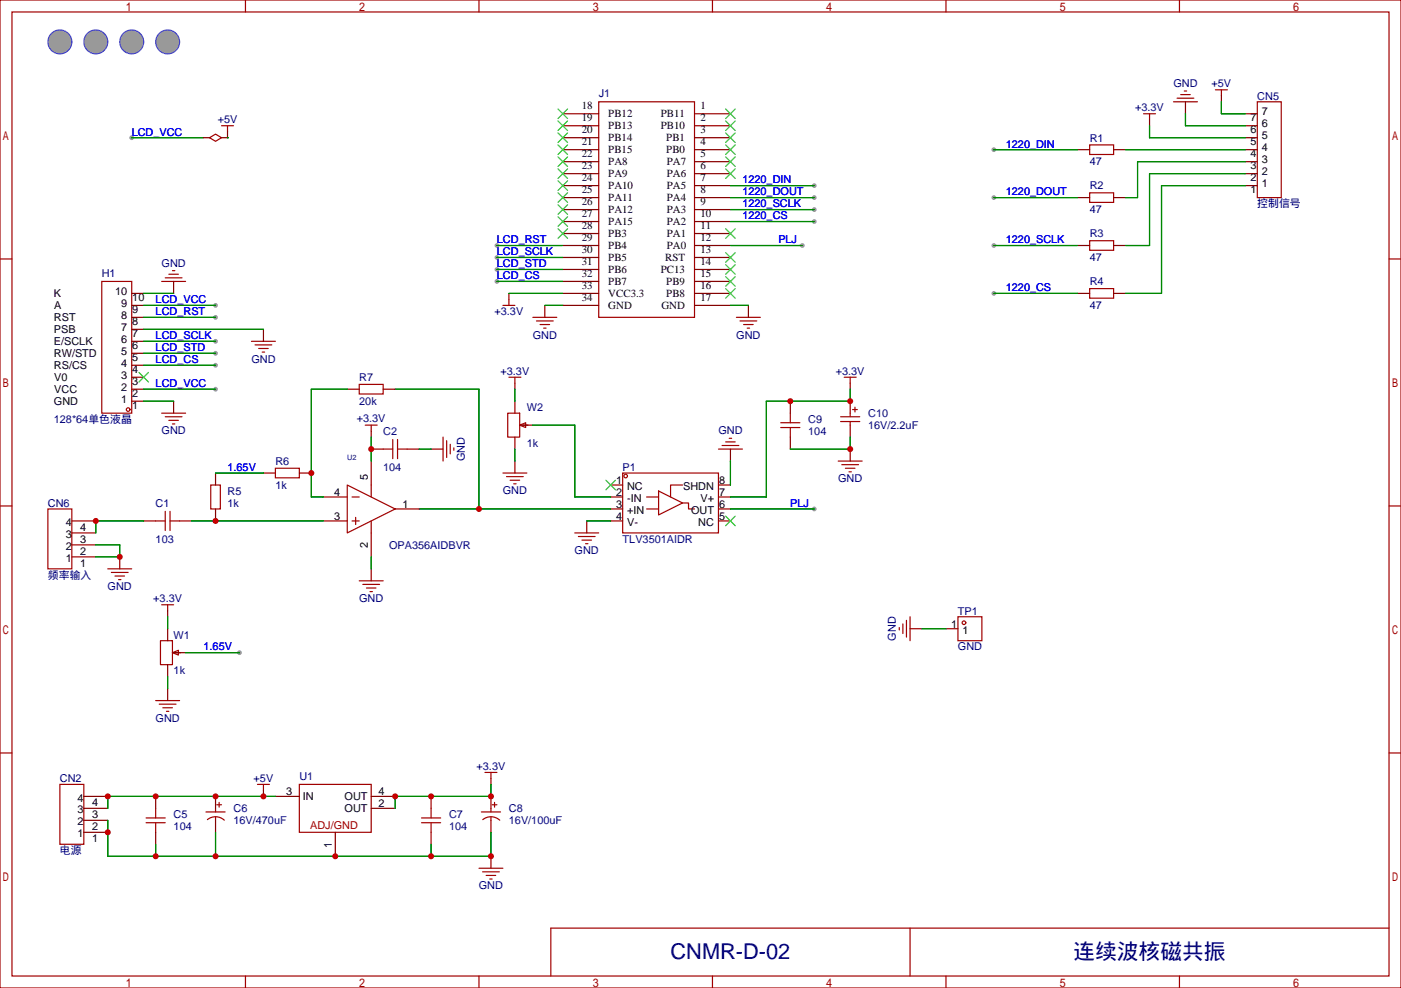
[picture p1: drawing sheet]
<svg xmlns="http://www.w3.org/2000/svg" width="413mm" height="291mm" viewBox="0 0 413 291" stroke-linecap="round" stroke-linejoin="round" font-family="sans-serif">
<g fill="#999">
<circle cx="146.4" cy="72.3" r=".71"/>
<circle cx="146.4" cy="75.8" r=".71"/>
<circle cx="146.4" cy="79.4" r=".71"/>
<circle cx="146.4" cy="82.9" r=".71"/>
<circle cx="63.5" cy="90" r=".71"/>
<circle cx="63.5" cy="93.5" r=".71"/>
<circle cx="63.5" cy="100.5" r=".71"/>
<circle cx="63.5" cy="104.1" r=".71"/>
<circle cx="63.5" cy="107.6" r=".71"/>
<circle cx="63.5" cy="114.7" r=".71"/>
<circle cx="38.8" cy="40.6" r=".71"/>
<circle cx="239.9" cy="149.9" r=".71"/>
<circle cx="236.4" cy="72.3" r=".71"/>
<circle cx="239.9" cy="61.7" r=".71"/>
<circle cx="239.9" cy="65.3" r=".71"/>
<circle cx="239.9" cy="54.7" r=".71"/>
<circle cx="239.9" cy="58.2" r=".71"/>
<circle cx="292.8" cy="58.2" r=".71"/>
<circle cx="292.8" cy="44.1" r=".71"/>
<circle cx="292.8" cy="86.4" r=".71"/>
<circle cx="292.8" cy="72.3" r=".71"/>
<circle cx="70.6" cy="192.3" r=".71"/>
</g>
<g fill="none" stroke="#a10000" stroke-width=".35">
<path d="M65.3 37h3.5M67 37v1.8M176.4 30h28.2v63.5h-28.2zM50.8 79.7h.7M30 82.9h8.8v38.8h-8.8zM47.6 82.9h7.1M48.7 81.8h4.9M49.7 80.8h2.9M148.2 90h3.5M149.9 88.2v1.8M157 93.5h7M158 94.5h5"/>
<path d="M159.1 95.6h2.8M160.2 96.7h.7M217 93.5h7M218 94.5h5M219.1 95.6h2.8M220.1 96.7h.7M74.1 100.5h7M75.1 101.6h5M76.2 102.7h2.8M77.3 103.7h.7M47.6 121.7h7.1M48.7 122.8h4.9"/>
<path d="M49.7 123.8h2.9M50.8 124.9h.7"/>
<circle cx="37.7" cy="120.6" r=".53"/>
</g>
<g fill="none" stroke="#870000" stroke-width=".35">
<path d="M67 38.8v1.8M165.8 33.5h10.6M165.8 37h10.6M204.6 33.5h10.6M204.6 37h10.6M165.8 40.6h10.6M165.8 44.1h10.6M165.8 47.6h10.6M165.8 51.2h10.6M165.8 54.7h10.6M165.8 58.2h10.6M204.6 40.6h10.6"/>
<path d="M204.6 44.1h10.6M204.6 47.6h10.6M204.6 51.2h10.6M204.6 54.7h10.6M204.6 58.2h10.6M165.8 61.7h10.6M165.8 65.3h10.6M165.8 68.8h10.6M165.8 72.3h10.6M165.8 75.8h10.6M165.8 79.4h10.6M204.6 61.7h10.6"/>
<path d="M204.6 65.3h10.6M204.6 68.8h10.6M204.6 72.3h10.6M204.6 75.8h10.6M204.6 79.4h10.6M38.8 86.4h3.5M38.8 90h3.5M38.8 97h3.5M38.8 93.5h3.5M51.2 82.9v3.5M77.6 97v3.5M149.9 86.4v1.8"/>
<path d="M160.5 90v3.5M165.8 82.9h10.6M165.8 86.4h10.6M165.8 90h10.6M204.6 82.9h10.6M204.6 86.4h10.6M204.6 90h10.6M220.5 90v3.5M38.8 118.2h3.5M38.8 114.7h3.5M38.8 111.1h3.5M38.8 107.6h3.5"/>
<path d="M38.8 104.1h3.5M38.8 100.5h3.5M51.2 118.2v3.5"/>
</g>
<g fill="none" stroke="#3c3" stroke-width=".35">
<path d="M164.4 32.1l2.8 2.8M164.4 35.6l2.8 2.9M164.4 39.2l2.8 2.8M167.2 32.1l-2.8 2.8M167.2 35.6l-2.8 2.9M167.2 39.2l-2.8 2.8M213.8 32.1l2.8 2.8M213.8 35.6l2.8 2.9M213.8 39.2l2.8 2.8M216.6 32.1l-2.8 2.8M216.6 35.6l-2.8 2.9M216.6 39.2l-2.8 2.8"/>
<path d="M164.4 42.7l2.8 2.8M164.4 46.2l2.8 2.8M164.4 49.7l2.8 2.9M164.4 53.3l2.8 2.8M164.4 56.8l2.8 2.8M167.2 42.7l-2.8 2.8M167.2 46.2l-2.8 2.8M167.2 49.7l-2.8 2.9M167.2 53.3l-2.8 2.8M167.2 56.8l-2.8 2.8M213.8 42.7l2.8 2.8M213.8 46.2l2.8 2.8"/>
<path d="M213.8 49.7l2.8 2.9M216.6 42.7l-2.8 2.8M216.6 46.2l-2.8 2.8M216.6 49.7l-2.8 2.9M164.4 60.3l2.8 2.8M164.4 63.9l2.8 2.8M164.4 67.4l2.8 2.8M167.2 60.3l-2.8 2.8M167.2 63.9l-2.8 2.8M167.2 67.4l-2.8 2.8M213.8 67.4l2.8 2.8M213.8 74.4l2.8 2.9"/>
<path d="M213.8 78l2.8 2.8M216.6 67.4l-2.8 2.8M216.6 74.4l-2.8 2.9M216.6 78l-2.8 2.8M213.8 81.5l2.8 2.8M213.8 85l2.8 2.8M216.6 81.5l-2.8 2.8M216.6 85l-2.8 2.8M40.9 109.7l2.8 2.8M43.7 109.7l-2.8 2.8"/>
</g>
<g fill="none" stroke="#008700" stroke-width=".35">
<path d="M38.8 40.6h21.2M146.4 72.3h19.4M146.4 75.8h19.4M146.4 79.4h19.4M42.3 86.4h8.9M42.3 90h21.2M42.3 93.5h21.2M42.3 97h35.3M146.4 82.9h19.4M149.9 86.4h15.9M160.5 90h5.3M215.2 90h5.3"/>
<path d="M42.3 118.2h8.9M42.3 100.5h21.2M42.3 104.1h21.2M42.3 107.6h21.2M42.3 114.7h21.2"/>
</g>
<g fill="#999" stroke="#09f" stroke-width=".35">
<circle cx="17.6" cy="12.3" r="3.5"/>
<circle cx="28.2" cy="12.3" r="3.5"/>
<circle cx="38.8" cy="12.3" r="3.5"/>
<circle cx="49.4" cy="12.3" r="3.5"/>
</g>
<g fill="none" stroke="#a10000" stroke-width=".35">
<path d="M0 0h412.7v291h-412.7zM3.5 3.5h405.7v284h-405.7zM72.3 0v3.5M141.1 0v3.5M209.9 0v3.5M278.7 0v3.5M347.5 0v3.5M336.9 33.5h3.5M338.7 33.5v1.8M345.7 30h7.1M346.8 28.9h4.9M347.8 27.9h2.9"/>
<path d="M348.9 26.8h.7M358.1 26.5h3.5M359.8 26.5v1.7M370.4 30h7.1v28.2h-7.1zM61.7 40.6l1.8-1.1 1.8 1.1-1.8 1zM321 42.7h7.1v2.8h-7.1zM321 56.8h7.1v2.8h-7.1zM0 76.3h3.5M321 70.9h7.1v2.8h-7.1zM409.2 76.3h3.5M321 85h7.1v2.8h-7.1zM248.7 111.1h3.5"/>
<path d="M250.5 111.1v1.8M251.9 119.9v1.5M148.2 139.3h7M183.4 139.3h28.3v17.7h-28.3zM211.7 132.3h7M212.7 131.2h5M213.8 130.2h2.8M214.8 129.1h.7M230 125.9h5.7M230 124.5h5.7M232.8 121.7v2.8M232.8 125.9v2.9"/>
<path d="M246.9 135.8h7.1M247.6 122.8h5.7M247.6 124.2h5.7M248 136.9h4.9M249.1 137.9h2.8M250.1 139h.7M250.5 121.7v1.1M250.5 124.2v1M251.2 120.6h1.4M0 149h3.5M102.3 142.9l14.1 7-14.1 7.1zM103.7 146.4h2.1"/>
<path d="M103.7 153.5h2.1M104.8 152.4v2.1M109.4 142.9v3.5M109.4 153.5v3.5M149.2 140.4h5M150.3 141.5h2.8M151.3 142.5h.7M169.3 157h7.1M170.4 158h4.9M171.4 159.1h2.9M190.5 146.4h3.5M190.5 149.9h3.5"/>
<path d="M194 144.6l7.1 3.6-7.1 3.5zM201.1 148.2h1.7v1.7h1.8M201.1 142.9h-3.5v3.5M409.2 149h3.5M172.5 160.2h.7M0 221.8h3.5M17.6 231.1h7.1v17.6h-7.1zM45.9 238.1v2.8M60.7 239.2h5.6M63.5 238.1v1.1M63.9 237.1h1.4M64.6 236.4v1.4"/>
<path d="M75.8 231.1h3.6M77.6 231.1v1.7M88.2 231.1h21.2v14.1h-21.2zM127 238.1v2.8M141.8 239.2h5.7M142.9 227.5h3.5M144.6 227.5v1.8M144.6 238.1v1.1M145 237.1h1.4M145.7 236.4v1.4M409.2 221.8h3.5M43 242.4h5.7"/>
<path d="M43 240.9h5.7M45.9 242.4v2.8M61.1 241.4a3.8 3.8 0 0 1 5 .2M63.5 240.6v1.1M124.2 242.4h5.6M124.2 240.9h5.6M127 242.4v2.8M141.1 255.8h7.1M142.2 256.8h4.9M142.2 241.4a3.8 3.8 0 0 1 5 .2M143.2 257.9h2.8M144.3 258.9h.7"/>
<path d="M144.6 240.6v1.1M268.1 273.4v14.1M409.2 273.4h-246.9v14.1M72.3 287.5v3.5M141.1 287.5v3.5M209.9 287.5v3.5M278.7 287.5v3.5M347.5 287.5v3.5"/>
<circle cx="184.3" cy="140.2" r=".53"/>
</g>
<g fill="none" stroke="#870000" stroke-width=".35">
<path d="M338.7 35.3v1.7M349.2 30v3.5M359.8 28.2v1.8M366.9 37h3.5M366.9 33.5h3.5M60 40.6h1.7M65.3 40.6h1.7M317.5 44.1h3.5M317.5 58.2h3.5M328.1 44.1h3.5M328.1 58.2h3.5M366.9 54.7h3.5"/>
<path d="M366.9 51.2h3.5M366.9 47.6h3.5M366.9 44.1h3.5M366.9 40.6h3.5M317.5 72.3h3.5M328.1 72.3h3.5M317.5 86.4h3.5M328.1 86.4h3.5M232.8 118.2v3.5M250.5 112.9v1.8M250.5 118.2v3.5M109.4 135.8v7.1"/>
<path d="M151.7 135.8v3.5M215.2 132.3v3.5M232.8 128.8v3.5M250.5 125.2v3.6M250.5 132.3v3.5M95.2 146.4h7.1M95.2 153.5h7.1M109.4 157v7M116.4 149.9h7.1M172.9 153.5v3.5M179.9 142.9h3.5M179.9 146.4h3.5"/>
<path d="M179.9 149.9h3.5M179.9 153.5h3.5M211.7 142.9h3.5M211.7 146.4h3.5M211.7 149.9h3.5M211.7 153.5h3.5M24.7 234.6h7M24.7 238.1h7M45.9 234.6v3.5M63.5 234.6v3.5M77.6 232.8v1.8M81.1 234.6h7.1"/>
<path d="M109.4 234.6h7M109.4 238.1h7M127 234.6v3.5M144.6 229.3v1.8M144.6 234.6v3.5M24.7 245.2h7M24.7 241.7h7M45.9 245.2v3.5M63.5 241.7v3.5M98.8 245.2v7M127 245.2v3.5M144.6 241.7v3.5"/>
<path d="M144.6 252.2v3.6"/>
</g>
<g fill="none" stroke="#008700" stroke-width=".35">
<path d="M338.7 37v3.6h28.2M349.2 33.5v3.5h17.7M359.8 30v3.5h7.1M215.2 54.7h24.7M215.2 58.2h24.7M292.8 58.2h24.7M292.8 44.1h24.7M331.6 44.1h35.3M366.9 51.2h-28.2v21.1h-7.1M366.9 54.7h-24.7v31.7h-10.6M366.9 47.6h-31.8v10.6h-3.5M215.2 72.3h21.2"/>
<path d="M215.2 61.7h24.7M215.2 65.3h24.7M292.8 72.3h24.7M292.8 86.4h24.7M116.4 114.7h24.7v35.2M250.5 114.7v3.5h-24.7v28.2h-10.6M215.2 135.8v7.1M250.5 128.8v3.5h-17.7M123.5 149.9h56.4M172.9 153.5h7M215.2 149.9h24.7M81.1 234.6h-49.4v3.5"/>
<path d="M144.6 231.1v3.5h-28.2v3.5M31.7 241.7v10.5h112.9v-7M45.9 248.7v3.5M63.5 245.2v7M127 248.7v3.5"/>
</g>
<path d="M178.5 141.5l2.8 2.8M181.3 141.5l-2.8 2.8M213.8 152l2.8 2.9M216.6 152l-2.8 2.9" fill="none" stroke="#3c3" stroke-width=".35"/>
<circle cx="67" cy="40.6" r=".18" fill="#008700"/>
<g fill="none" stroke="#a10000" stroke-width=".35">
<path d="M105.8 113.2h7.1v2.9h-7.1zM149.9 111.1h3.6M151.7 111.1v1.8M81.1 137.9h7.1v2.9h-7.1zM107.6 125.2h3.5M109.4 125.2v1.8M112.9 132.3h2.8M115.7 129.5v5.6M117.1 132.3h2.8M117.1 129.5v5.6M130.5 128.8v7M131.6 129.8v5"/>
<path d="M132.6 130.9v2.8M133.7 131.9v.7M149.6 121.7h3.5v7.1h-3.5zM153.1 125.2l1.8-.7v1.4zM153.8 125.2h1.8M14.1 149.9h7.1v17.7h-7.1zM45.9 153.5h2.8M48.7 150.6v5.7M50.1 153.5h2.8M50.1 150.6v5.7M62.1 142.9h2.8v7h-2.8zM31.7 167.6h7.1"/>
<path d="M32.8 168.6h4.9M33.9 169.7h2.8M34.9 170.7h.7M47.6 178.2h3.6M49.4 178.2v1.7M105.8 171.1h7.1M106.9 172.2h4.9M107.9 173.2h2.9M109 174.3h.7M47.3 188.7h3.5v7.1h-3.5zM50.8 192.3l1.8-.7v1.4zM51.5 192.3h1.8"/>
<path d="M264.9 184.9v.7M266 183.8v2.8M267.1 182.7v5M268.1 181.7v7M282.2 181.7h7.1v7h-7.1zM45.9 206.4h7M46.9 207.4h5M48 208.5h2.8M49 209.5h.7"/>
<circle cx="284" cy="183.4" r=".53"/>
</g>
<g fill="none" stroke="#870000" stroke-width=".35">
<path d="M102.3 114.7h3.5M112.9 114.7h3.5M151.7 112.9v1.8M151.7 118.2v3.5M63.5 139.3v3.6M77.6 139.3h3.5M88.2 139.3h3.5M109.4 127v1.8M109.4 132.3h3.5M119.9 132.3h3.6M127 132.3h3.5M151.7 128.8v3.5"/>
<path d="M153.5 125.2h3.5M21.2 157h7M21.2 153.5h7M42.3 153.5h3.6M52.9 153.5h3.5M63.5 149.9v3.6M21.2 164h7M21.2 160.5h7M35.3 164v3.6M49.4 179.9v1.8M109.4 167.6v3.5M49.4 185.2v3.5"/>
<path d="M49.4 195.8v3.5M51.2 192.3h3.5M268.1 185.2h3.5M278.7 185.2h3.5M49.4 202.8v3.6"/>
</g>
<g fill="none" stroke="#008700" stroke-width=".35">
<path d="M102.3 114.7h-10.6v31.7h3.5M151.7 114.7v3.5M63.5 139.3h14.1M109.4 128.8v7M123.5 132.3h3.5M151.7 132.3v3.5M157 125.2h12.3v21.2h10.6M42.3 153.5h-14.1v3.5M56.4 153.5h38.8M28.2 160.5h7.1v3.5h-7.1M109.4 164v3.6M49.4 181.7v3.5"/>
<path d="M49.4 199.3v3.5M54.7 192.3h15.9M271.6 185.2h7.1"/>
</g>
<g fill="#c00">
<circle cx="77.6" cy="234.6" r=".88"/>
<circle cx="63.5" cy="234.6" r=".88"/>
<circle cx="45.9" cy="234.6" r=".88"/>
<circle cx="31.8" cy="234.6" r=".88"/>
<circle cx="116.4" cy="234.6" r=".88"/>
<circle cx="127" cy="234.6" r=".88"/>
<circle cx="144.6" cy="234.6" r=".88"/>
<circle cx="45.9" cy="252.2" r=".88"/>
<circle cx="63.5" cy="252.2" r=".88"/>
<circle cx="98.8" cy="252.2" r=".88"/>
<circle cx="127" cy="252.2" r=".88"/>
<circle cx="144.6" cy="252.2" r=".88"/>
<circle cx="31.8" cy="245.2" r=".88"/>
<circle cx="232.8" cy="118.2" r=".88"/>
<circle cx="250.5" cy="118.2" r=".88"/>
<circle cx="250.5" cy="132.3" r=".88"/>
<circle cx="141.1" cy="149.9" r=".88"/>
<circle cx="35.3" cy="164" r=".88"/>
<circle cx="28.2" cy="153.5" r=".88"/>
<circle cx="63.5" cy="153.5" r=".88"/>
<circle cx="91.7" cy="139.3" r=".88"/>
<circle cx="109.4" cy="132.3" r=".88"/>
</g>
<g font-size="6.4" fill="#000080">
<text x="197.6" y="282.4">CNMR-D-02</text>
<text x="316.2" y="282.4">连续波核磁共振</text>
</g>
<g font-size="3.2" fill="#000080">
<text x="176.4" y="28.5">J1</text>
<text x="345.7" y="25.7">GND</text>
<text x="356.9" y="25.7">+5V</text>
<text x="370.4" y="29.3">CN5</text>
<text x="334.4" y="32.7">+3.3V</text>
<text x="64.1" y="36.2">+5V</text>
<text x="321" y="41.7">R1</text>
<text x="321" y="48.7">47</text>
<text x="321" y="55.8">R2</text>
<text x="321" y="62.9">47</text>
<text x="370.4" y="61.1">控制信号</text>
<text x="321" y="69.9">R3</text>
<text x="321" y="77">47</text>
<text x="30" y="81.5">H1</text>
<text x="47.6" y="78.6">GND</text>
<text x="321" y="84">R4</text>
<text x="145.7" y="92.7">+3.3V</text>
<text x="321" y="91.1">47</text>
<text x="157" y="99.7">GND</text>
<text x="216.9" y="99.7">GND</text>
<text x="74" y="106.8">GND</text>
<text x="105.8" y="112.2">R7</text>
<text x="147.5" y="110.3">+3.3V</text>
<text x="246.2" y="110.3">+3.3V</text>
<text x="105.8" y="119.3">20k</text>
<text x="15.9" y="124.6">128*64单色液晶</text>
<text x="105.1" y="124.4">+3.3V</text>
<text x="155.2" y="121.1">W2</text>
<text x="238.1" y="124.6">C9</text>
<text x="255.8" y="122.8">C10</text>
<text x="47.6" y="128">GND</text>
<text x="112.9" y="128.1">C2</text>
<text x="155.2" y="131.6">1k</text>
<text x="211.6" y="128">GND</text>
<text x="238.1" y="128.1">104</text>
<text x="255.8" y="126.4">16V/2.2uF</text>
<text x="81.1" y="136.9">R6</text>
<text x="136.9" y="135.9" transform="rotate(-90 136.9 135.9)">GND</text>
<text x="81.1" y="144">1k</text>
<text x="112.9" y="138.7">104</text>
<text x="183.4" y="138.7">P1</text>
<text x="246.9" y="142.1">GND</text>
<text x="14.1" y="149.3">CN6</text>
<text x="45.9" y="149.3">C1</text>
<text x="67" y="145.8">R5</text>
<text x="67" y="149.3">1k</text>
<text x="148.1" y="145.6">GND</text>
<text x="45.9" y="159.9">103</text>
<text x="114.7" y="161.6">OPA356AIDBVR</text>
<text x="183.4" y="159.9">TLV3501AIDR</text>
<text x="169.3" y="163.2">GND</text>
<text x="14.1" y="170.5">频率输入</text>
<text x="31.7" y="173.8">GND</text>
<text x="45.2" y="177.4">+3.3V</text>
<text x="105.8" y="177.4">GND</text>
<text x="282.2" y="181">TP1</text>
<text x="51.2" y="188.1">W1</text>
<text x="263.9" y="188.8" transform="rotate(-90 263.9 188.8)">GND</text>
<text x="282.2" y="191.6">GND</text>
<text x="51.2" y="198.7">1k</text>
<text x="45.8" y="212.6">GND</text>
<text x="140.4" y="226.7">+3.3V</text>
<text x="17.6" y="230.4">CN2</text>
<text x="74.7" y="230.3">+5V</text>
<text x="88.2" y="229.7">U1</text>
<text x="68.8" y="239.2">C6</text>
<text x="149.9" y="239.2">C8</text>
<text x="51.2" y="241">C5</text>
<text x="51.2" y="244.5">104</text>
<text x="68.8" y="242.8">16V/470uF</text>
<text x="132.3" y="241">C7</text>
<text x="132.3" y="244.5">104</text>
<text x="149.9" y="242.8">16V/100uF</text>
<text x="17.6" y="251.6">电源</text>
<text x="141.1" y="262">GND</text>
</g>
<g font-size="3.2">
<text x="171.4" y="32.2">18</text>
<text x="171.4" y="35.7">19</text>
<text x="179.2" y="34.5">PB12</text>
<text x="194.7" y="34.5">PB11</text>
<text x="206.4" y="32.2">1</text>
<text x="206.4" y="35.7">2</text>
<text x="368.5" y="35.8">7</text>
<text x="371.7" y="34">7</text>
<text x="171.4" y="39.2">20</text>
<text x="179.2" y="38">PB13</text>
<text x="179.2" y="41.5">PB14</text>
<text x="194.7" y="38">PB10</text>
<text x="196.3" y="41.5">PB1</text>
<text x="206.4" y="39.2">3</text>
<text x="368.5" y="39.3">6</text>
<text x="371.7" y="41">5</text>
<text x="371.7" y="37.5">6</text>
<text x="171.4" y="42.7">21</text>
<text x="171.4" y="46.3">22</text>
<text x="179.2" y="45.1">PB15</text>
<text x="196.3" y="45.1">PB0</text>
<text x="206.4" y="42.7">4</text>
<text x="206.4" y="46.3">5</text>
<text x="368.5" y="46.3">4</text>
<text x="368.5" y="42.8">5</text>
<text x="371.7" y="44.6">4</text>
<text x="171.4" y="49.8">23</text>
<text x="171.4" y="53.3">24</text>
<text x="179.2" y="48.6">PA8</text>
<text x="179.2" y="52.1">PA9</text>
<text x="196.4" y="48.6">PA7</text>
<text x="196.4" y="52.1">PA6</text>
<text x="206.4" y="49.8">6</text>
<text x="206.4" y="53.3">7</text>
<text x="368.5" y="53.4">2</text>
<text x="368.5" y="49.9">3</text>
<text x="371.7" y="51.6">2</text>
<text x="371.7" y="48.1">3</text>
<text x="171.4" y="56.9">25</text>
<text x="179.2" y="55.6">PA10</text>
<text x="179.2" y="59.2">PA11</text>
<text x="196.4" y="55.6">PA5</text>
<text x="196.4" y="59.2">PA4</text>
<text x="206.4" y="56.9">8</text>
<text x="368.5" y="56.9">1</text>
<text x="371.7" y="55.2">1</text>
<text x="171.4" y="60.4">26</text>
<text x="171.4" y="63.9">27</text>
<text x="179.2" y="62.7">PA12</text>
<text x="196.4" y="62.7">PA3</text>
<text x="206.4" y="60.4">9</text>
<text x="206.4" y="63.9">10</text>
<text x="171.4" y="67.4">28</text>
<text x="171.4" y="71">29</text>
<text x="179.2" y="66.2">PA15</text>
<text x="179.2" y="69.8">PB3</text>
<text x="196.4" y="66.2">PA2</text>
<text x="196.4" y="69.8">PA1</text>
<text x="206.4" y="67.4">11</text>
<text x="206.4" y="71">12</text>
<text x="171.4" y="74.5">30</text>
<text x="179.2" y="73.3">PB4</text>
<text x="179.2" y="76.8">PB5</text>
<text x="196" y="76.8">RST</text>
<text x="196.4" y="73.3">PA0</text>
<text x="206.4" y="74.5">13</text>
<text x="171.4" y="78">31</text>
<text x="171.4" y="81.6">32</text>
<text x="179.2" y="80.3">PB6</text>
<text x="179.2" y="83.9">PB7</text>
<text x="194.7" y="80.3">PC13</text>
<text x="196.3" y="83.9">PB9</text>
<text x="206.4" y="78">14</text>
<text x="206.4" y="81.6">15</text>
<text x="15.9" y="87.6">K</text>
<text x="33.9" y="86.9">10</text>
<text x="39" y="88.7">10</text>
<text x="171.4" y="85.1">33</text>
<text x="171.4" y="88.6">34</text>
<text x="179.2" y="87.4">VCC3.3</text>
<text x="196.3" y="87.4">PB8</text>
<text x="206.4" y="85.1">16</text>
<text x="206.4" y="88.6">17</text>
<text x="15.9" y="94.6">RST</text>
<text x="16" y="91.1">A</text>
<text x="35.7" y="94">8</text>
<text x="35.7" y="90.4">9</text>
<text x="39" y="95.7">8</text>
<text x="39" y="92.2">9</text>
<text x="179.2" y="90.9">GND</text>
<text x="194.9" y="90.9">GND</text>
<text x="15.9" y="98.1">PSB</text>
<text x="15.9" y="101.7">E/SCLK</text>
<text x="35.7" y="101">6</text>
<text x="35.7" y="97.5">7</text>
<text x="39" y="99.3">7</text>
<text x="15.9" y="105.2">RW/STD</text>
<text x="35.7" y="104.5">5</text>
<text x="39" y="106.3">5</text>
<text x="39" y="102.8">6</text>
<text x="15.9" y="108.7">RS/CS</text>
<text x="16" y="112.3">V0</text>
<text x="35.7" y="111.6">3</text>
<text x="35.7" y="108.1">4</text>
<text x="39" y="113.4">3</text>
<text x="39" y="109.8">4</text>
<text x="15.9" y="119.3">GND</text>
<text x="16" y="115.8">VCC</text>
<text x="35.7" y="118.7">1</text>
<text x="35.7" y="115.1">2</text>
<text x="39" y="116.9">2</text>
<text x="39" y="120.4">1</text>
<text x="108.4" y="141.4" transform="rotate(-90 108.4 141.4)">5</text>
<text x="181.5" y="142.6">1</text>
<text x="211.8" y="142.6">8</text>
<text x="98.4" y="146.1">4</text>
<text x="118.5" y="149.6">1</text>
<text x="181.5" y="146.1">2</text>
<text x="181.5" y="149.6">3</text>
<text x="184.7" y="144.3">NC</text>
<text x="184.7" y="147.8">-IN</text>
<text x="201.3" y="144.3">SHDN</text>
<text x="206.4" y="147.8">V+</text>
<text x="211.8" y="149.6">6</text>
<text x="211.8" y="146.1">7</text>
<text x="19.4" y="155">4</text>
<text x="98.4" y="153.1">3</text>
<text x="181.5" y="153.1">4</text>
<text x="184.7" y="151.4">+IN</text>
<text x="184.7" y="154.9">V-</text>
<text x="203.6" y="151.4">OUT</text>
<text x="205.7" y="154.9">NC</text>
<text x="211.8" y="153.1">5</text>
<text x="19.4" y="158.5">3</text>
<text x="23.6" y="159.9">3</text>
<text x="23.6" y="156.4">4</text>
<text x="108.4" y="161.6" transform="rotate(-90 108.4 161.6)">2</text>
<text x="19.4" y="165.5">1</text>
<text x="19.4" y="162">2</text>
<text x="23.6" y="167">1</text>
<text x="23.6" y="163.4">2</text>
<text x="280.3" y="184.9">1</text>
<text x="283.5" y="186.7">1</text>
<text x="22.9" y="239.6">3</text>
<text x="22.9" y="236.1">4</text>
<text x="27.1" y="237.5">4</text>
<text x="84.3" y="234.3">3</text>
<text x="89.3" y="235.7">IN</text>
<text x="101.5" y="235.7">OUT</text>
<text x="101.5" y="239.2">OUT</text>
<text x="111.5" y="234.3">4</text>
<text x="111.5" y="237.8">2</text>
<text x="22.9" y="243.2">2</text>
<text x="27.1" y="244.6">2</text>
<text x="27.1" y="241">3</text>
<text x="22.9" y="246.7">1</text>
<text x="27.1" y="248.1">1</text>
<text x="97.8" y="249.8" transform="rotate(-90 97.8 249.8)">1</text>
</g>
<g font-size="3.2" fill="#00f">
<text x="38.8" y="39.9">LCD_VCC</text>
<text x="296.3" y="43.5">1220_DIN</text>
<text x="218.7" y="54">1220_DIN</text>
<text x="218.7" y="57.6">1220_DOUT</text>
<text x="296.3" y="57.6">1220_DOUT</text>
<text x="218.7" y="61.1">1220_SCLK</text>
<text x="218.7" y="64.6">1220_CS</text>
<text x="146.4" y="71.7">LCD_RST</text>
<text x="229.3" y="71.7">PLJ</text>
<text x="296.3" y="71.7">1220_SCLK</text>
<text x="146.4" y="75.2">LCD_SCLK</text>
<text x="146.4" y="78.7">LCD_STD</text>
<text x="146.4" y="82.3">LCD_CS</text>
<text x="45.9" y="89.3">LCD_VCC</text>
<text x="296.3" y="85.8">1220_CS</text>
<text x="45.9" y="92.8">LCD_RST</text>
<text x="45.9" y="99.9">LCD_SCLK</text>
<text x="45.9" y="103.4">LCD_STD</text>
<text x="45.9" y="107">LCD_CS</text>
<text x="45.9" y="114">LCD_VCC</text>
<text x="67" y="138.7">1.65V</text>
<text x="232.8" y="149.3">PLJ</text>
<text x="60" y="191.6">1.65V</text>
</g>
<text font-size="3.2" fill="#a00000" x="91.4" y="244.3">ADJ/GND</text>
<text font-size="2.2" fill="#000080" x="102.3" y="135.4">U2</text>
</svg>
